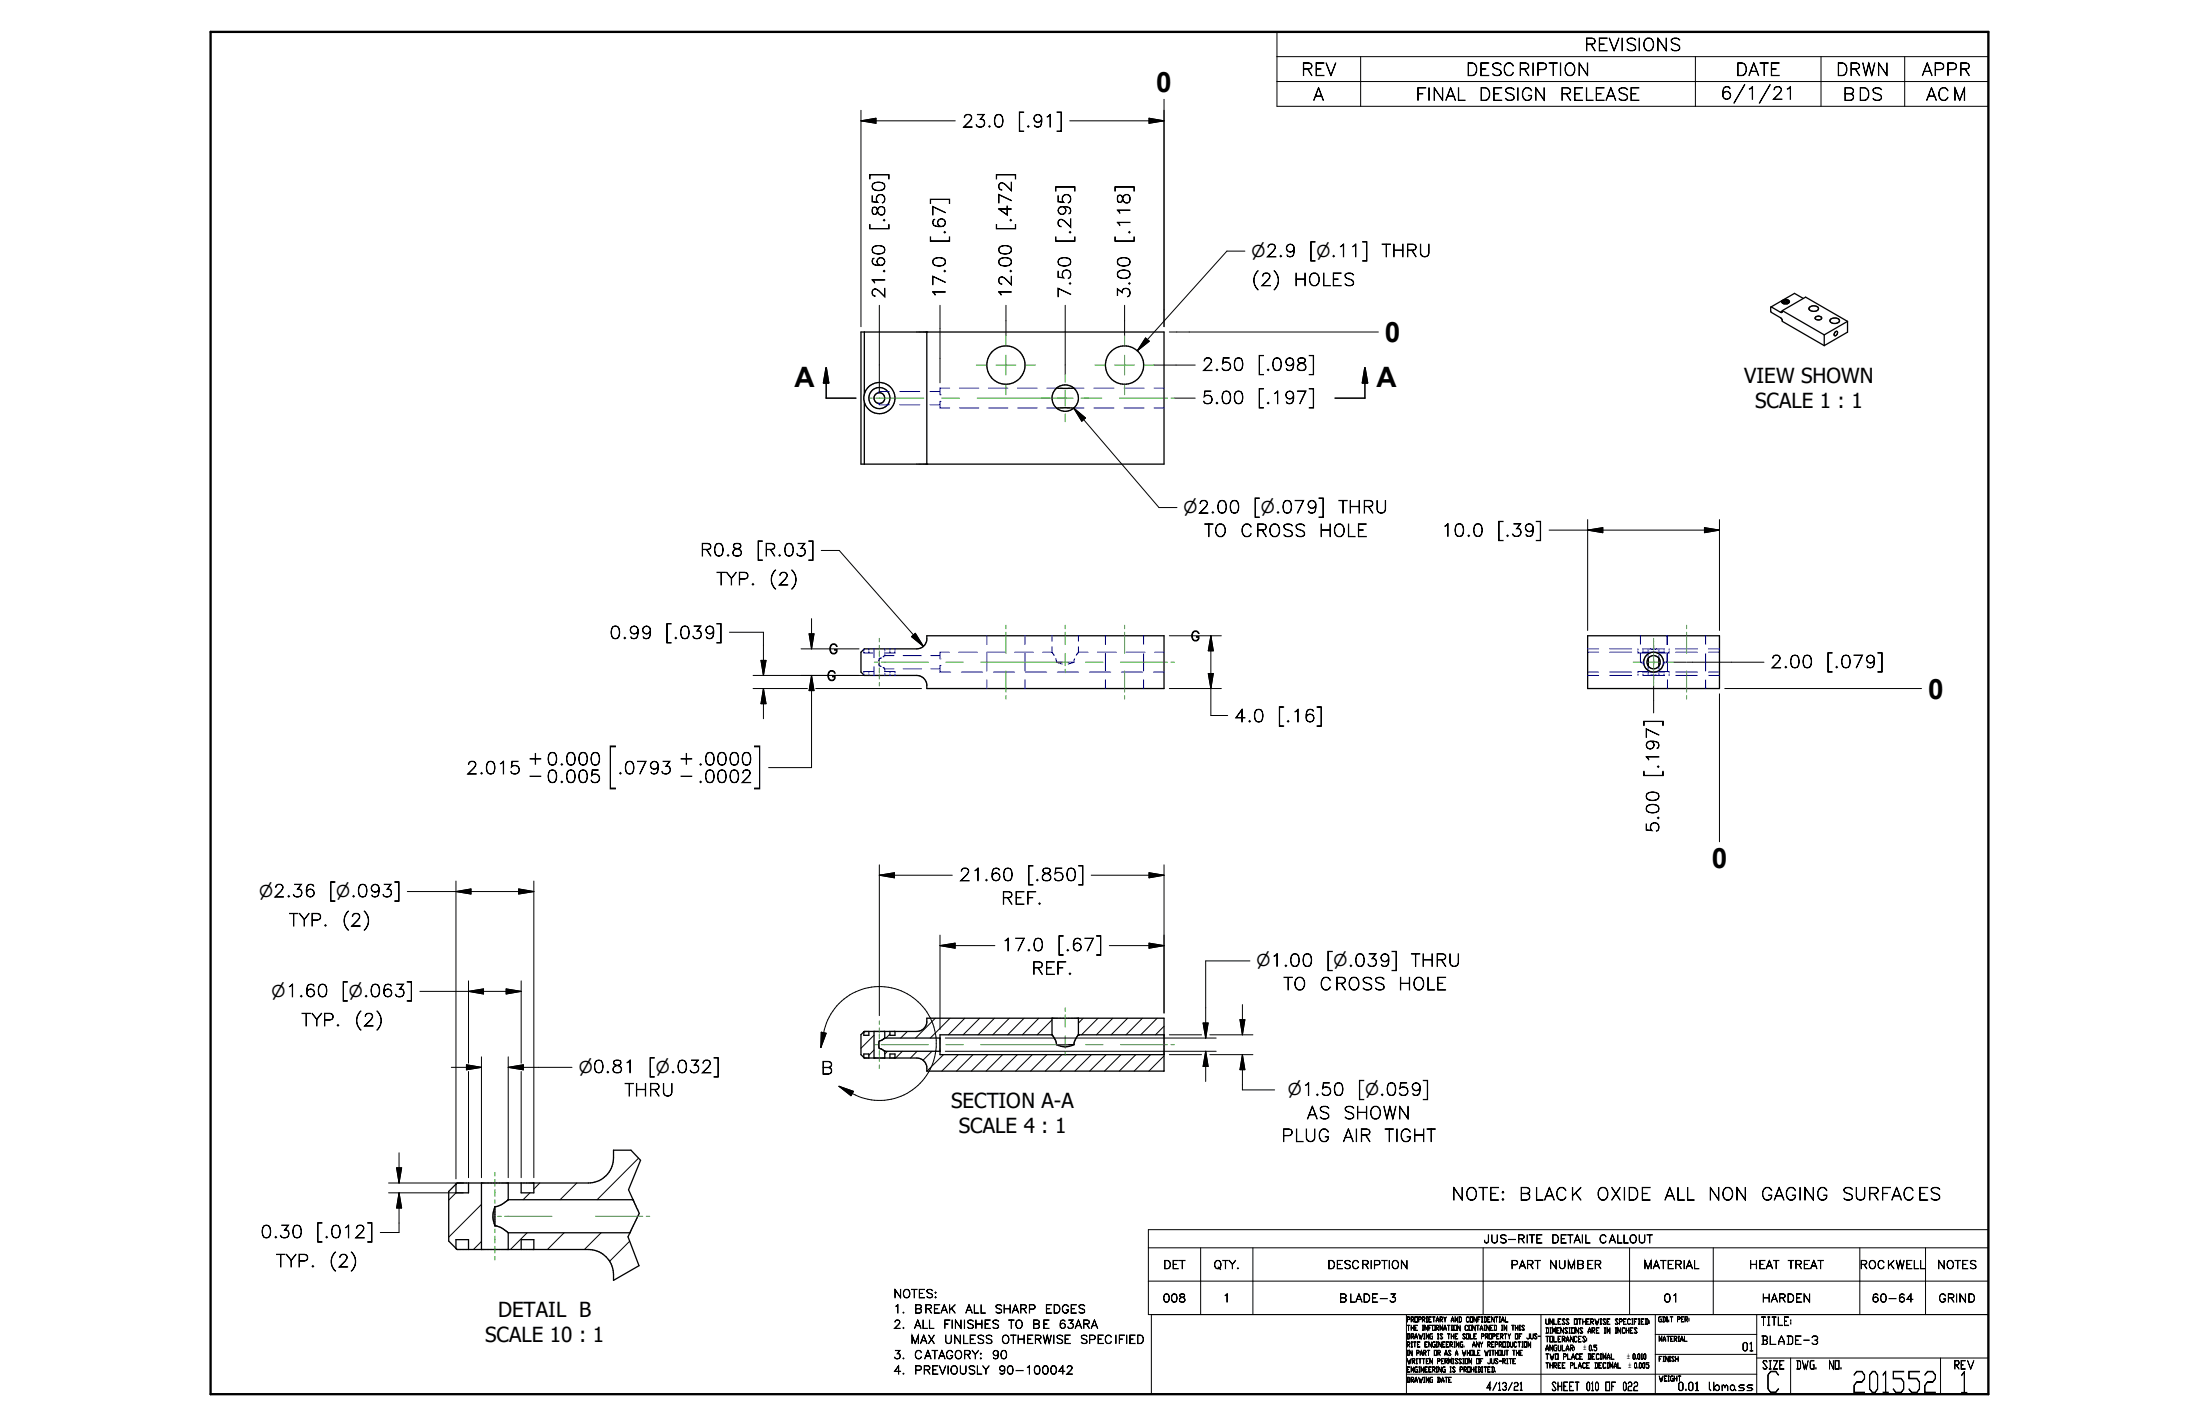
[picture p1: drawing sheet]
<svg xmlns="http://www.w3.org/2000/svg" width="432mm" height="279mm" viewBox="0 0 432 279" stroke-linecap="round" stroke-linejoin="round" font-family="sans-serif">
<g fill="none" stroke="#000" stroke-width=".2">
<path d="M228.5 19.5v44.6M250.6 6.3h139.7v14.6h-139.7zM250.6 11.1h139.7M250.6 16h139.7M267.1 11.1v9.8M332.8 11.1v9.8M357.4 11.1v9.8M373.8 11.1v9.8M169 23.7h18.5M169 23.7l2.9-.5v1zM169 21.6v42.5M210 23.7h18.5"/>
<path d="M225.5 23.2l3 .5-3 .5zM172.6 59.9v17.2M184.5 59.9v15.2M197.4 59.9v5.9M209.1 59.9v13.6M220.7 59.9v5.9M244.3 49.3h-3.5l-17.6 19.5M224.8 66.3l.8 .7-2.4 1.8zM226.5 71.6h8.1M229.5 65.1h41M230.5 78.1h4.1M210.7 80.1l16.8 19.5h3.5"/>
<path d="M210.7 80.1l2.4 1.9-.8 .6zM161.2 108h3.5l16.5 18.8M304 104h33.5M311.6 104l3-.5v1zM311.6 102v21.7M334.5 103.5l3 .5-3 .5zM337.5 102v21.7M143.2 124.1h6.6v8.4M147.8 132.5h22.7M147.8 135.1h10.7M149.4 129.6h.9l-.5 2.9zM149.8 135.1v5.9"/>
<path d="M149.8 135.1l.5 3h-.9zM157.2 127.3h11.4M158.8 124.4h1l-.5 2.9zM159.3 121.4v5.9M159.3 132.5v18.1h-8.4M159.3 132.5l.5 3h-1zM160.1 135.1h20.8M178.9 124.9l.7-.6 1.6 2.5zM229.5 135.1h10.2M229.5 124.7h10.2M237.2 132.1h.9l-.4 3zM237.7 124.7v15.7h3.3"/>
<path d="M237.7 124.7l.4 3h-.9zM324.6 134.6v5.3M328.5 129.9h2.5M331.1 129.9h15.1M337.5 136.1v29.1M338.5 135.1h38.6M79.9 174.9h24.9M89.5 174.9l2.9-.5v1zM89.5 172.9v58.4M101.8 174.4l3 .5-3 .5zM104.8 172.9v58.2M172.6 169.7v29.6"/>
<path d="M172.6 171.7h14.3M172.6 171.7l3-.5v1zM214.2 171.7h14.3M225.5 171.2l3 .5-3 .5zM228.5 169.7v29.1M82.4 194.5h19.9M92 194.5l2.9-.5v1zM92 192.5v16.1M99.3 194l3 .5-3 .5zM102.3 192.5v16.1M183.6 199.8l-3.9 3.9M184.5 183.5v18.5"/>
<path d="M184.5 185.5h10.8M184.5 185.5l3-.4v.9zM186.5 199.8l-3.9 3.9M189.4 199.8l-3.3 3.2M192.3 199.8l-3.3 3.2M195.2 199.8l-3.2 3.2M198.1 199.8l-3.2 3.2M201 199.8l-3.2 3.2M203.9 199.8l-3.2 3.2M212.6 199.8l-.9 .9M215.5 199.8l-3.2 3.2M217.7 185.5h10.8"/>
<path d="M218.4 199.8l-3.2 3.2M221.3 199.8l-3.2 3.2M224.2 199.8l-3.2 3.2M225.5 185.1l3 .4-3 .5zM227.1 199.8l-3.2 3.2M243.9 197.1v5.9M245.3 188.5h-8.7v15.2M88.6 209.4h5.9M91.6 208.9l2.9 .5-2.9 .5zM92 210.2v20.9M94.5 207.4v23.7M99.8 209.4h12.5"/>
<path d="M99.8 209.4l2.9-.5v1zM99.8 207.4v23.7M102.3 210.2v20.9M161.1 205.5a17.3 17.3 0 0 1 1.7-6 11.2 11.2 0 0 1 15.1-4.6 11.2 11.2 0 0 1 4.5 15.2 11.2 11.2 0 0 1-15.1 4.5l-2.6-1.5M161.2 202.5l1 .2-1.1 2.8zM164.7 213.1l2.8 1-.5 .9zM171.5 206l-1 1.1M171.5 203.1l-2.5 2.6M174.2 206.3l-.5 .5M174.7 202.9l-.8 .8M177.1 206.3l-1.3 1.3M178.1 202.4l-1.3 1.3"/>
<path d="M180 206.3l-1.3 1.3M182.9 206.3l-1.7 1.7M185.2 206.9l-3.3 3.3M185.5 206.3h23.5M185.5 203.7h23.5M188.1 206.9l-3.2 3.3M191 206.9l-3.3 3.3M193.9 206.9l-3.3 3.3M196.8 206.9l-3.2 3.3M199.7 206.9l-3.2 3.3M202.6 206.9l-3.3 3.3M205.5 206.9l-3.2 3.3"/>
<path d="M206.5 203h.1M206.5 200.1l-2.9 2.9M208.4 206.9l-3.2 3.3M209.1 206.3h29.6M209.1 203.7h29.6M211.3 206.9l-3.2 3.3M214.2 206.9l-3.2 3.3M217.1 206.9l-3.2 3.3M220 206.9l-3.2 3.3M222.9 206.9l-3.2 3.3M225.8 206.9l-3.2 3.3M228.5 201.4l-1.7 1.6"/>
<path d="M228.5 210.1l-.1 .1M228.5 207.2l-3 3M229.5 203h6.3M229.5 206.9h6.3M236.1 200.7h1l-.5 3zM236.6 206.3v5.9M236.6 206.3l.5 2.9h-1zM237.5 203h8.4M237.5 206.9h8.4M243.4 200.1h.9l-.4 2.9zM243.9 206.9v6.9h6.3M243.9 206.9l.4 3h-.9z"/>
<path d="M76.3 232.1h14.6M76.3 234h14.6M77.8 229.1h1l-.5 3zM78.3 226.2v5.9M78.3 234v7.8h-3.7M78.3 234l.5 3h-1zM89.5 234l-1.4 1.5M94.5 236.3l-6.4 6.4M104 234l-1.3 1.4M105.9 232.1l-1.1 1.2M113.2 232.1l-3.3 3.3M125.3 227.3l-8.1 8.1"/>
<path d="M94.5 243.6l-1.6 1.6M103.5 241.9l-3.3 3.3M110.7 241.9l-3.3 3.3M118 241.9l-3.3 3.3M123.6 243.5l-4 4M225.4 244.8h164.9M225.4 251.4h164.9M226 257.9v15.7h164.3v-32.3h-164.9v16.6h164.9M235.7 244.8v13.1M245.9 244.8v13.1M276 257.9v15.7M291.1 244.8v13.1"/>
<path d="M302.4 257.9v15.7M319.8 244.8v13.1M324.9 257.9v15.7M336.3 244.8v13.1M344.8 257.9v15.7M365 244.8v13.1M377.9 244.8v13.1M276 269.6h68.8M324.9 261.8h19.9M324.9 265.7h19.9M344.8 266.5h45.5M351.4 266.5v7.1"/>
<path d="M380.9 266.5v7.1"/>
</g>
<g fill="none" stroke="#000" stroke-width=".25">
<path d="M349.7 59.3a.82 .82 0 0 1 1.3-.2v.3l-.3 .2M349.8 59l-2.2 1.2M349.8 59a.42 .42 0 0 0 0 .4 .42 .42 0 0 0 .4 .2M349.9 59.2l.3 .4M350.1 58.8l-.3 .2M350.1 58.8a.73 .73 0 0 1 1.1 .5l-.5 .3h-.5M350.1 59a.46 .46 0 0 0 .2 .6 .46 .46 0 0 0 .6-.2l.1-.2M350.2 59.1a.22 .22 0 0 1 .3-.1 .22 .22 0 0 1 .1 .3h-.2zM350.7 58.9l.5 .4M353.9 58.6l-1.7-1-2.1 1.2M169 65.1h59.5v26h-59.5zM169.6 65.1v12.3"/>
<path d="M169.6 78.9v12.2M169.6 77.4l-.1 .5 .1 1M169.6 77.4a3.1 3.1 0 0 1 4.7-1.8 3.1 3.1 0 0 1 0 5 3.1 3.1 0 0 1-4.7-1.7M181.9 65.1h.1M181.9 65.1v26M207.4 76.2h3.4M347.6 60.2l-.1 .1 .1 1 1.9 1.1 .3 .7 8.3 4.7M347.6 60.2l1.9 1.1M349.8 60.9v.2M349.8 60.9l4.6-2.6 8.2 4.8M349.8 61.1l-.1 .2h-.2M349.8 61.1l-.3 .2"/>
<path d="M349.8 60.9l8.3 4.8M355.1 60.3a1.21 1.21 0 0 1 1.8 .2 1.06 1.06 0 0 1-1.8 0zM356.3 62.2a.73 .73 0 0 1 1.2 .3 .73 .73 0 0 1-1.2-.2zM358.1 65.7v2.1M359.2 62.7a1.09 1.09 0 0 1 1.8 .3 1.01 1.01 0 0 1-.9 .5 1.01 1.01 0 0 1-.9-.7zM360.3 65.1a.25 .25 0 0 1 .3 0 .25 .25 0 0 1 0 .3 .35 .35 0 0 1-.2 .5 .35 .35 0 0 1-.4-.2zM362.6 63.1v2.1l-4.5 2.6M362.6 63.1l-4.5 2.6M181.9 91.1h.1M207.4 80h3.4M169.6 127.3h10.4a1.98 1.98 0 0 0 1.9-1.7v-.9h46.6v10.4h-46.6v-.8a2.04 2.04 0 0 0-1.9-1.8h-10.4l-.6-.6v-3.9zM311.6 124.7h25.9v10.4h-25.9z"/>
<path d="M323.5 129.2v1.5M325.6 129.2v1.5M206.5 199.8v3.2h-22v3.9h44M211.7 199.8v3.2M169.5 202.5h.1M169.5 202.5l10.5-.1a1.98 1.98 0 0 0 1.9-1.8v-.8h46.6v10.4h-46.6a2.1 2.1 0 0 0-1.4-2.5l-11-.2M169.5 202.5l-.5 .5v3.9l.5 .6M169.5 207.5v-.7h1v.8M170.5 202.4v.7h-1v-.6M171.5 202.4v5.2M172.6 204.2v1.5M172.6 205.7l.3 .1 .7 .5"/>
<path d="M172.6 204.2l-.2 .8 .2 .7M173.6 203.7l-1 .5M173.7 206.3h.1M173.7 202.4v1.3M173.7 206.3v1.3M173.7 206.3h10.8M173.7 203.7h10.8M174.7 202.4v.7h1v-.7M174.7 207.6v-.8h1v.8M206.5 203.1l.6 1 .3 .9M207.4 205a3.6 3.6 0 0 0 3.4 0M207.4 205h3.4"/>
<path d="M211.6 203.1l-.6 1-.2 .9M211.7 203h.1M211.7 203h16.8M89.5 232.3l.2-.2h25.8a4.9 4.9 0 0 0 4.9-4.9v-1.5h3.4l1.9 2-2.3 5.7 .9 2M92 232.1v1.9h-2.5v-1.7l-1.4 1.5v9.7l1.4 1.4M94.5 232.1v13.1M97.1 236.7a4.8 4.8 0 0 0 0 3.8M97.1 236.7v3.8M99.8 232.1v3.3a5.3 5.3 0 0 1-2.7 1.3M99.8 235.4h24.5M102.3 232.1v1.9h2.5v-1.9M124.3 235.4l.9 2a.85 .85 0 0 1-.1 1.3l-1.5 3.2"/>
<path d="M89.5 244.9v-1.7h2.5v2M97.1 240.5a5.3 5.3 0 0 1 2.7 1.4M99.8 241.9h23.8M99.8 241.9v3.3M102.3 245.2v-2h2.5v2M123.6 241.9h.1M123.6 241.9l-.3 .8 2.1 5.6-5 2.9a5.1 5.1 0 0 0-4.9-6h-25.8l-.2-.2"/>
<circle cx="172.6" cy="78.1" r="1.04"/>
<circle cx="172.6" cy="78.1" r="2.07"/>
<circle cx="197.4" cy="71.6" r="3.8"/>
<circle cx="209.1" cy="78.1" r="2.59"/>
<circle cx="220.7" cy="71.6" r="3.8"/>
<circle cx="324.6" cy="129.9" r="1.95"/>
<circle cx="324.6" cy="129.9" r="1.3"/>
</g>
<g fill="none" stroke="#00f" stroke-width=".2">
<path d="M172.4 79.2h.1M172.5 77l-.1 .1M172.5 79.3l.1 .1M172.6 76.8h.1M172.6 76.8v.1M172.6 77h.1M172.6 79.2h.1M172.6 79.3v.1M172.6 76.8h2M172.6 79.4h2M172.6 76.8l-.1 .1M176.6 76.8h3.9"/>
<path d="M176.6 79.4h3.9M182.5 76.8h2M182.5 79.4h2M184.5 77.5h.1M184.5 78.8h.1M184.5 78.8v1.2h1.9M186.4 76.2h-1.9v1.3M188.3 76.2h3.8M194 76.2h3.8M199.7 76.2h3.9M205.5 76.2h1.9M210.8 76.2h2"/>
<path d="M214.7 76.2h3.9M220.6 76.2h4M226.5 76.2h2M188.3 80h3.8M194 80h3.8M199.7 80h3.9M205.5 80h1.9M210.8 80h2M214.7 80h3.9M220.6 80h4M226.5 80h2M169.5 127.4v.2"/>
<path d="M169.5 127.9v.2h2.1M169.5 132.2v.3M170.5 127.3v.3M170.5 127.8v.3M170.5 131.8v.2M170.5 132.3v.2M171.5 127.3v1.7M171.5 130.8v1.7M171.6 131.8h-2.1v.2M172.5 130.2l.1 .5M172.6 129.2v.5M172.6 130.2v.5"/>
<path d="M172.6 129.2l-.1 .5M172.6 130.7l.4 .1M173 129.1l-.4 .1M173.3 128.9h.1M173.3 131h.1M173.3 131l.3 .2M173.6 131.8h2.1v.2M173.6 128.6l-.3 .3M173.7 128.6h.1M173.7 127.3v.4M173.7 128.2v.4M173.7 131.2v.5"/>
<path d="M173.7 132.1v.4M173.7 128.6h1.8M173.7 131.2h1.8M174.7 127.3v.3M174.7 127.8v.3M174.7 131.8v.2M174.7 132.3v.2M175.7 127.3v.3M175.7 127.8v.3h-2.1M175.7 132.3v.2M177.3 128.6h3.6M177.3 131.2h3.6"/>
<path d="M182.7 128.6h1.8M182.7 131.2h1.8M184.5 129.3h.1M184.5 130.6h.1M184.5 130.6v1.3h2.1M186.3 128h-1.8v1.3M188.2 128h3.6M188.7 131.9h4.2M193.7 128h3.6M193.7 124.7v1.8M193.7 128.2v3.5M193.7 133.4v1.7"/>
<path d="M195 131.9h4.1M199.1 128h3.7M201.2 124.7v1.8M201.2 128.2v3.5M201.2 133.4v1.7M201.3 131.9h4.1M204.7 128h1.8M206.5 128l.4 .6M206.5 124.7v1.1M206.5 126.9v1.1M207.2 129.2l.2 .7M207.4 129.9l1.1 .4"/>
<path d="M207.4 129.9h1.1M207.5 131.9h4.2M209.7 129.9h1.1M210.8 129.9l-1.1 .4M210.9 129.2l-.1 .7M211.7 128h1.8M211.7 126.9v1.1l-.4 .6M211.7 124.7v1.1M213.8 131.9h4.2M215.4 128h3.7M217 124.7v1.8M217 128.2v3.5"/>
<path d="M217 133.4v1.7M220.1 131.9h4.2M221 128h3.7M224.5 124.7v1.8M224.5 128.2v3.5M224.5 133.4v1.7M226.4 131.9h2.1M226.6 128h1.9M311.6 128h2.2M311.6 131.9h2.2M311.6 132.5h2.2M311.6 127.3h2.2"/>
<path d="M315.9 128h4.3M315.9 131.9h4.3M315.9 132.5h4.3M315.9 127.3h4.3M321.5 127.8v.3h2M321.5 127.3v.3M321.5 132.3v.2M322 129.9h.2M322 129.9l.2 .2M322 124.7v1.8M322 128.2v1.7M322.4 128h4.3"/>
<path d="M322.4 131.9h4.3M322.4 129.9h.2M322.4 132.5h4.3M322.4 127.3h4.3M322.4 130.2l.3 .1M322.5 127.3v.3M322.5 127.8v.3M322.5 131.8v.2M322.5 132.3v.2M323.5 127.3v.6M323.5 128.6v.6M323.5 130.7v.6"/>
<path d="M323.5 131.9v.6M323.5 131.8h-2v.2M323.8 127.3l.5 .1M324.3 132.5h.1M324.3 127.4h.1M324.3 132.5h-.5M324.8 132.5h.1M324.8 127.4h.1M324.8 132.5h.5M325.3 127.3l-.5 .1M325.6 131.8h2v.2M325.6 127.3v.6"/>
<path d="M325.6 128.6v.6M325.6 130.7v.6M325.6 131.9v.6M326.5 129.9h.2M326.6 127.3v.3M326.6 127.8v.3M326.6 131.8v.2M326.6 132.3v.2M326.7 130.2l-.3 .1M326.9 129.9h.3M327.2 129.9l-.3 .2M327.2 124.7v1.8"/>
<path d="M327.2 128.2v1.7M327.3 124.7v1.8M327.3 128.2v3.5M327.3 133.4v1.7M327.6 127.8v.3h-2M327.6 127.3v.3M327.6 132.3v.2M328.9 128h4.3M328.9 131.9h4.3M328.9 132.5h4.3M328.9 127.3h4.3M334.8 124.7v1.8"/>
<path d="M334.8 128.2v3.5M334.8 133.4v1.7M335.3 128h2.2M335.3 131.9h2.2M335.3 132.5h2.2M335.3 127.3h2.2"/>
</g>
<path d="M41.3 6.3h349v267.3h-349z" fill="none" stroke="#000" stroke-width=".46"/>
<path d="M162.2 72.2v5.9h5.8M162.2 72.2l.4 2.9h-1zM267.9 72.2v5.9h-5.9M267.9 72.2l.5 2.9h-1z" fill="none" stroke="#000" stroke-width=".3"/>
<path d="M162.2 72.2l.4 2.9h-1zM267.9 72.2l.5 2.9h-1z" fill="#000" stroke="#000" stroke-width=".3"/>
<g fill="#000" stroke="#000" stroke-width=".2">
<path d="M169 23.7l2.9-.5v1zM225.5 23.2l3 .5-3 .5zM224.8 66.3l.8 .7-2.4 1.8zM210.7 80.1l2.4 1.9-.8 .6zM311.6 104l3-.5v1zM334.5 103.5l3 .5-3 .5zM149.4 129.6h.9l-.5 2.9zM149.8 135.1l.5 3h-.9zM158.8 124.4h1l-.5 2.9zM159.3 132.5l.5 3h-1zM178.9 124.9l.7-.6 1.6 2.5zM237.2 132.1h.9l-.4 3z"/>
<path d="M237.7 124.7l.4 3h-.9zM89.5 174.9l2.9-.5v1zM101.8 174.4l3 .5-3 .5zM172.6 171.7l3-.5v1zM225.5 171.2l3 .5-3 .5zM92 194.5l2.9-.5v1zM99.3 194l3 .5-3 .5zM184.5 185.5l3-.4v.9zM225.5 185.1l3 .4-3 .5zM91.6 208.9l2.9 .5-2.9 .5zM99.8 209.4l2.9-.5v1zM161.2 202.5l1 .2-1.1 2.8z"/>
<path d="M164.7 213.1l2.8 1-.5 .9zM236.1 200.7h1l-.5 3zM236.6 206.3l.5 2.9h-1zM243.4 200.1h.9l-.4 2.9zM243.9 206.9l.4 3h-.9zM77.8 229.1h1l-.5 3zM78.3 234l.5 3h-1z"/>
</g>
<g fill="none" stroke="#23a718" stroke-width=".2">
<path d="M170.5 78.1h.7M171.9 78.1h9.4M184.8 78.1h3.5M191.6 71.6h2M191.8 78.1h18.8M195.5 71.6h3.9M197.4 65.8v2M197.4 69.7v3.9M197.4 75.5v2M201.3 71.6h1.9M209.1 73.5v1.5M209.1 76.6v3.1"/>
<path d="M212.2 78.1h4.1M214.9 71.6h1.9M218.8 71.6h3.9M219.7 78.1h9.5M220.7 65.8v2M220.7 69.7v3.9M220.7 75.5v2M224.6 71.6h1.9M229.8 78.1h.7M209.1 81.2v1.5M171.6 129.9h.7M172.6 125.3v.6"/>
<path d="M172.6 126.6v1M172.6 127.8v1M172.6 129.5v.9M172.6 131.1v.9M172.6 132.3v.9M172.6 133.9v.7M173 129.9h9.2M185.6 129.9h3.5M192.5 129.9h17.1M197.4 122.7v.7M197.4 124.1v4.1M197.4 131.7v4.1"/>
<path d="M197.4 136.5v.7M209.1 122.7v.7M209.1 124.1v2.4M209.1 128.2v2.4M209.1 131.3v.7M213.1 129.9h3.4M219.9 129.9h9.3M220.7 122.7v.7M220.7 124.1v4.1M220.7 131.7v4.1M220.7 136.5v.7M229.8 129.9h.7"/>
<path d="M320.6 129.9h1.3M323.2 129.9h2.7M324.6 125.3v2.3M324.6 127.8v4.2M324.6 132.3v2.3M327.2 129.9h1.3M331 122.7v.7M331 124.1v4.1M331 131.7v4.1M331 136.5v.7M209.1 197.7v.7M209.1 199.1v2.4"/>
<path d="M171.6 205h.7M172.6 200.3v.7M172.6 201.7v.9M172.6 202.9v.9M172.6 204.5v.9M172.6 206.1v1M172.6 207.3v1M172.6 209v.7M173 205h9.2M185.6 205h3.5M192.5 205h17.1M209.1 203.2v2.5"/>
<path d="M209.1 206.3v.7M213.1 205h3.4M219.9 205h9.3M229.8 205h.7M97.1 230.1v.6M97.1 231.4v1.3M97.1 233.4v1.3M97.1 235.4v.7M97.7 238.6h.7M99.1 238.6h9.2M116.9 238.6h9.3M126.8 238.6h.7"/>
<path d="M97.1 241.2v.7M97.1 242.5v1.4M97.1 244.5v1.3M97.1 246.5v.7"/>
</g>
<g font-size="7.4">
<text x="119.3" y="152.9">[</text>
<text x="147.7" y="152.9">]</text>
</g>
<g font-size="5.7">
<text x="346.5" y="273.2">C</text>
<text x="363.4" y="273.2">201552</text>
<text x="384.5" y="273.3">1</text>
</g>
<g font-size="5.5">
<text x="226.9" y="18.1">0</text>
<text x="271.8" y="67.1">0</text>
<text x="155.9" y="75.9">A</text>
<text x="270.2" y="75.9">A</text>
<text x="378.4" y="137.1">0</text>
<text x="336" y="170.4">0</text>
</g>
<g font-size="4.1">
<text x="342.3" y="75.1">VIEW SHOWN</text>
<text x="344.5" y="80">SCALE 1 : 1</text>
<text x="186.7" y="217.4">SECTION A-A</text>
<text x="188.2" y="222.3">SCALE 4 : 1</text>
<text x="95.3" y="263.2">SCALE 10 : 1</text>
<text x="97.7" y="258.4">DETAIL B</text>
</g>
<g font-size="3.3">
<text x="310.9" y="9.9">REVISIONS</text>
<text x="255.4" y="14.8">REV</text>
<text x="287.7" y="14.8">DESCRIPTION</text>
<text x="340.6" y="14.8">DATE</text>
<text x="360.3" y="14.8">DRWN</text>
<text x="377.2" y="14.8">APPR</text>
<text x="257.7" y="19.7">A</text>
<text x="277.8" y="19.7">FINAL</text>
<text x="290.2" y="19.7">DESIGN</text>
<text x="306.1" y="19.7">RELEASE</text>
<text x="337.7" y="19.5">6/1/21</text>
<text x="361.7" y="19.7">BDS</text>
<text x="378" y="19.7">ACM</text>
<text x="188.8" y="24.9">23.0</text>
<text x="199.7" y="24.9">[.91]</text>
<text x="173.7" y="45.2" transform="rotate(-90 173.7 45.2)">[.850]</text>
<text x="185.5" y="47.7" transform="rotate(-90 185.5 47.7)">[.67]</text>
<text x="198.5" y="45.2" transform="rotate(-90 198.5 45.2)">[.472]</text>
<text x="210.1" y="47.7" transform="rotate(-90 210.1 47.7)">[.295]</text>
<text x="221.8" y="47.7" transform="rotate(-90 221.8 47.7)">[.118]</text>
<text x="256.9" y="50.4">[n.11]</text>
<text x="271.1" y="50.4">THRU</text>
<text x="173.7" y="58.6" transform="rotate(-90 173.7 58.6)">21.60</text>
<text x="185.5" y="58.6" transform="rotate(-90 185.5 58.6)">17.0</text>
<text x="198.5" y="58.6" transform="rotate(-90 198.5 58.6)">12.00</text>
<text x="210.1" y="58.6" transform="rotate(-90 210.1 58.6)">7.50</text>
<text x="221.8" y="58.6" transform="rotate(-90 221.8 58.6)">3.00</text>
<text x="245.6" y="56">(2)</text>
<text x="253.9" y="56">HOLES</text>
<text x="235.9" y="72.7">2.50</text>
<text x="246.8" y="72.7">[.098]</text>
<text x="235.9" y="79.2">5.00</text>
<text x="246.8" y="79.2">[.197]</text>
<text x="246" y="100.7">[n.079]</text>
<text x="262.6" y="100.7">THRU</text>
<text x="236.3" y="105.3">TO</text>
<text x="243.4" y="105.3">CROSS</text>
<text x="258.8" y="105.3">HOLE</text>
<text x="282.9" y="105.2">10.0</text>
<text x="293.8" y="105.2">[.39]</text>
<text x="137.4" y="109.1">R0.8</text>
<text x="148.5" y="109.1">[R.03]</text>
<text x="140.6" y="114.8">TYP.</text>
<text x="150.9" y="114.8">(2)</text>
<text x="119.6" y="125.3">0.99</text>
<text x="130.5" y="125.3">[.039]</text>
<text x="347.5" y="131">2.00</text>
<text x="358.4" y="131">[.079]</text>
<text x="242.2" y="141.6">4.0</text>
<text x="250.8" y="141.6">[.16]</text>
<text x="103.5" y="149.9">+ 0.000</text>
<text x="133.2" y="149.9">+ .0000</text>
<text x="91.5" y="151.8">2.015</text>
<text x="103.5" y="153.4">- 0.005</text>
<text x="121.2" y="151.8">.0793</text>
<text x="133.2" y="153.4">- .0002</text>
<text x="325.6" y="152.5" transform="rotate(-90 325.6 152.5)">[.197]</text>
<text x="325.6" y="163.4" transform="rotate(-90 325.6 163.4)">5.00</text>
<text x="188.2" y="172.8">21.60</text>
<text x="201.6" y="172.8">[.850]</text>
<text x="64.6" y="176">[n.093]</text>
<text x="196.5" y="177.4">REF.</text>
<text x="56.7" y="181.7">TYP.</text>
<text x="67.1" y="181.7">(2)</text>
<text x="196.6" y="186.6">17.0</text>
<text x="202.4" y="191.2">REF.</text>
<text x="207.5" y="186.6">[.67]</text>
<text x="260.3" y="189.6">[n.039]</text>
<text x="276.9" y="189.6">THRU</text>
<text x="67" y="195.6">[n.063]</text>
<text x="251.9" y="194.2">TO</text>
<text x="259" y="194.2">CROSS</text>
<text x="274.4" y="194.2">HOLE</text>
<text x="59.1" y="201.3">TYP.</text>
<text x="69.5" y="201.3">(2)</text>
<text x="122.6" y="215.1">THRU</text>
<text x="127.2" y="210.5">[n.032]</text>
<text x="161.1" y="210.7">B</text>
<text x="266.5" y="214.9">[n.059]</text>
<text x="256.5" y="219.5">AS</text>
<text x="263.6" y="219.5">SHOWN</text>
<text x="251.5" y="224">PLUG</text>
<text x="263.6" y="224">AIR</text>
<text x="271.7" y="224">TIGHT</text>
<text x="284.9" y="235.5">NOTE:</text>
<text x="298.1" y="235.5">BLACK</text>
<text x="313.3" y="235.5">OXIDE</text>
<text x="326.7" y="235.5">ALL</text>
<text x="335.2" y="235.5">NON</text>
<text x="345.6" y="235.5">GAGING</text>
<text x="361.4" y="235.5">SURFACES</text>
<text x="51.1" y="242.9">0.30</text>
<text x="62" y="242.9">[.012]</text>
<text x="54.1" y="248.6">TYP.</text>
<text x="64.5" y="248.6">(2)</text>
</g>
<g font-size="3.2">
<text x="245.6" y="50.4">n2.9</text>
<text x="232.3" y="100.7">n2.00</text>
<text x="50.8" y="176">n2.36</text>
<text x="246.6" y="189.6">n1.00</text>
<text x="53.3" y="195.6">n1.60</text>
<text x="113.6" y="210.5">n0.81</text>
<text x="252.8" y="214.9">n1.50</text>
</g>
<g font-size="2.6">
<text x="233.6" y="125.8">G</text>
<text x="162.6" y="128.3">G</text>
<text x="162.2" y="133.6">G</text>
</g>
<g font-size="2.3">
<text x="345.5" y="260.1">TITLE:</text>
<text x="345.5" y="263.8">BLADE-3</text>
<text x="341.8" y="265.1">01</text>
<text x="345.8" y="268.6">SIZE</text>
<text x="352.5" y="268.6">DWG.</text>
<text x="358.9" y="268.6">NO.</text>
<text x="383.5" y="268.6">REV</text>
<text x="304.5" y="272.8">SHEET 010 OF 022</text>
<text x="329.2" y="272.8">0.01</text>
<text x="335.2" y="272.8">lbmass</text>
</g>
<g font-size="2.2">
<text x="291.2" y="243.9">JUS-RITE</text>
<text x="304.5" y="243.9">DETAIL</text>
<text x="313.8" y="243.9">CALLOUT</text>
<text x="228.3" y="248.9">DET</text>
<text x="238.2" y="248.9">QTY.</text>
<text x="260.5" y="248.9">DESCRIPTION</text>
<text x="296.5" y="248.9">PART</text>
<text x="304" y="248.9">NUMBER</text>
<text x="322.5" y="248.9">MATERIAL</text>
<text x="343.3" y="248.9">HEAT</text>
<text x="350.9" y="248.9">TREAT</text>
<text x="365" y="248.9">ROCKWELL</text>
<text x="380.2" y="248.9">NOTES</text>
<text x="175.3" y="254.6">NOTES:</text>
<text x="175.3" y="257.6">1.</text>
<text x="179.4" y="257.6">BREAK</text>
<text x="189.5" y="257.6">ALL</text>
<text x="195.2" y="257.6">SHARP</text>
<text x="205.1" y="257.6">EDGES</text>
<text x="228.2" y="255.5">008</text>
<text x="240" y="255.5">1</text>
<text x="262.8" y="255.5">BLADE-3</text>
<text x="326.5" y="255.5">01</text>
<text x="345.8" y="255.5">HARDEN</text>
<text x="367.3" y="255.5">60-64</text>
<text x="380.5" y="255.5">GRIND</text>
<text x="175.3" y="260.6">2.</text>
<text x="178.7" y="263.6">MAX</text>
<text x="179.4" y="260.6">ALL</text>
<text x="185.1" y="260.6">FINISHES</text>
<text x="185.3" y="263.6">UNLESS</text>
<text x="196.5" y="263.6">OTHERWISE</text>
<text x="197.9" y="260.6">TO</text>
<text x="202.6" y="260.6">BE</text>
<text x="207.8" y="260.6">63ARA</text>
<text x="211.9" y="263.6">SPECIFIED</text>
<text x="175.3" y="266.6">3.</text>
<text x="175.3" y="269.6">4.</text>
<text x="179.4" y="266.6">CATAGORY:</text>
<text x="179.4" y="269.6">PREVIOUSLY</text>
<text x="194.6" y="266.6">90</text>
<text x="195.9" y="269.6">90-100042</text>
</g>
<text font-size="2.1" x="291.7" y="272.8">4/13/21</text>
<g font-size="1.5">
<text x="303.3" y="259.8">UNLESS OTHERWISE SPECIFIED:</text>
<text x="303.3" y="261.6">DIMENSIONS ARE IN INCHES</text>
<text x="303.3" y="263.3">TOLERANCES:</text>
<text x="303.3" y="265">ANGULAR:</text>
<text x="303.3" y="266.7">TWO PLACE DECIMAL</text>
<text x="303.3" y="268.4">THREE PLACE DECIMAL</text>
</g>
<g font-size="1.4">
<text x="276.1" y="259.4">PROPRIETARY AND CONFIDENTIAL</text>
<text x="276.1" y="261">THE INFORMATION CONTAINED IN THIS</text>
<text x="276.1" y="262.7">DRAWING IS THE SOLE PROPERTY OF JUS-</text>
<text x="325.4" y="259.3">GD&amp;T PER:</text>
<text x="325.5" y="263.2">MATERIAL</text>
<text x="276.1" y="264.3">RITE ENGINEERING.</text>
<text x="276.1" y="267.5">WRITTEN PERMISSION OF JUS-RITE</text>
<text x="276.1" y="269.2">ENGINEERING IS PROHIBITED.</text>
<text x="276.1" y="265.9">IN PART OR AS A WHOLE WITHOUT THE</text>
<text x="288.9" y="264.3">ANY REPRODUCTION</text>
<text x="310.8" y="265">`0.5</text>
<text x="319.4" y="266.7">`0.010</text>
<text x="319.7" y="268.4">`0.005</text>
<text x="325.5" y="267.1">FINISH</text>
<text x="276.1" y="271.2">DRAWING DATE</text>
<text x="325.5" y="271">WEIGHT</text>
</g>
</svg>
